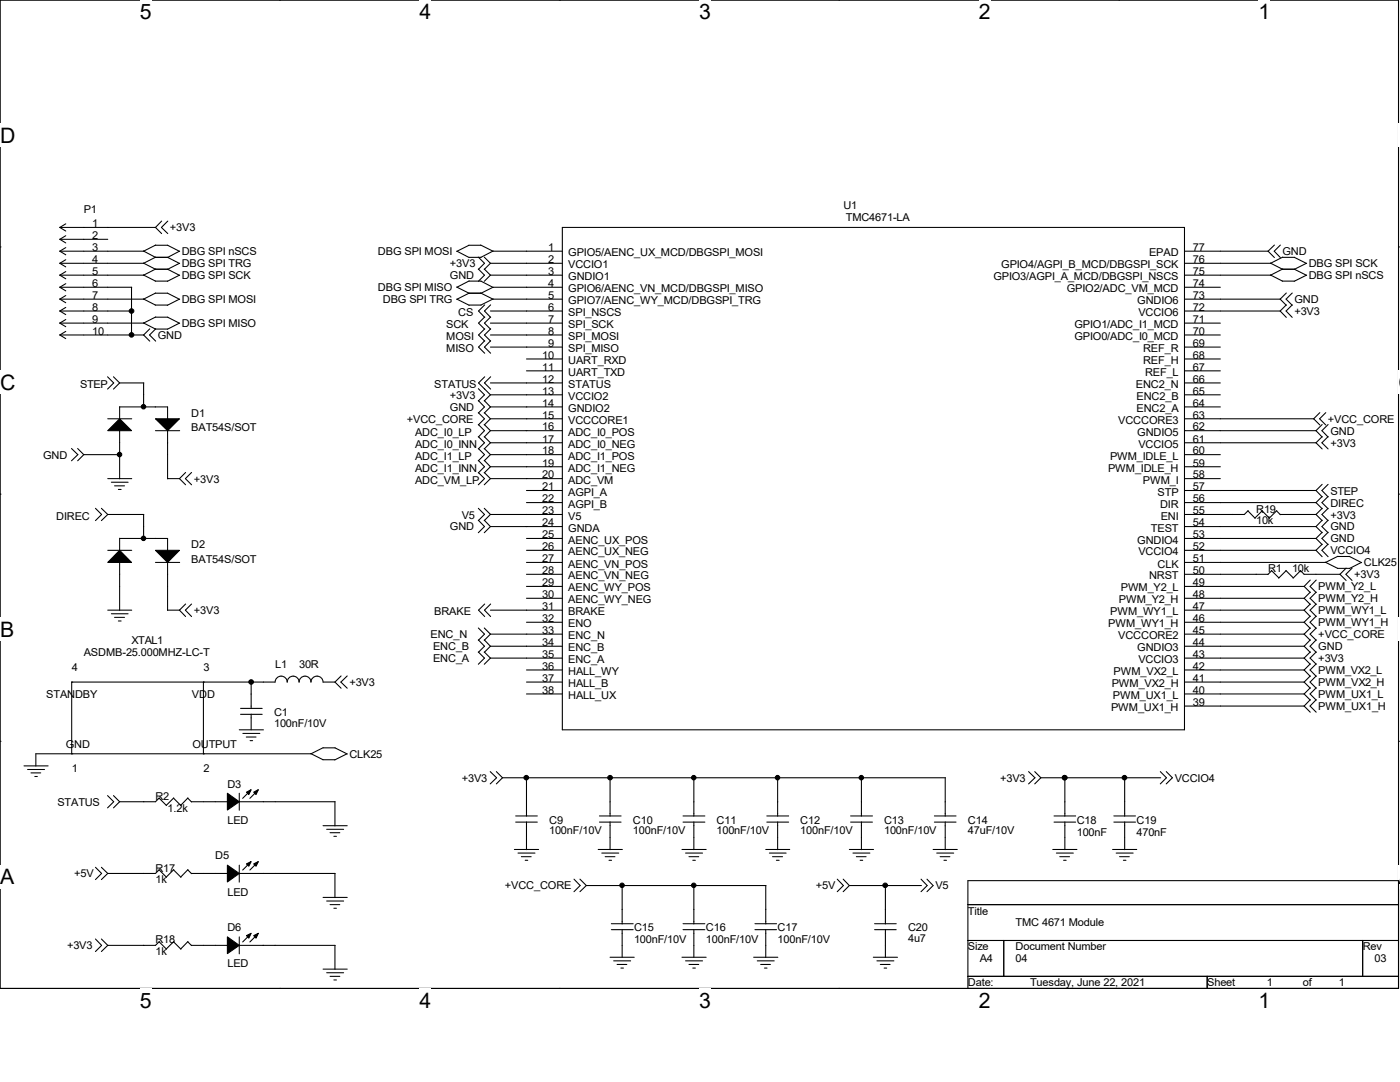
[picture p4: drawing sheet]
<svg xmlns="http://www.w3.org/2000/svg" width="279mm" height="216mm" viewBox="0 0 279 216" stroke-linecap="round" stroke-linejoin="round" font-family="sans-serif">
<path d="M0 0h279.1v197.2h-279.1z" fill="none" stroke="#000" stroke-width=".21"/>
<g fill="#fff">
<path d="M27.9 0h2.4v4.7h-2.4z"/>
<path d="M27.9 197.2h2.4v4.8h-2.4z"/>
</g>
<path d="M55.8 0h.1M55.8 197.2h.1" fill="none" stroke="#000" stroke-width=".21"/>
<g fill="#fff">
<path d="M83.7 0h2.4v4.7h-2.4z"/>
<path d="M83.7 197.2h2.4v4.8h-2.4z"/>
</g>
<path d="M111.6 0h.1M111.6 197.2h.1" fill="none" stroke="#000" stroke-width=".21"/>
<g fill="#fff">
<path d="M139.5 0h2.4v4.7h-2.4z"/>
<path d="M139.5 197.2h2.4v4.8h-2.4z"/>
</g>
<path d="M167.4 0h.1M167.4 197.2h.1" fill="none" stroke="#000" stroke-width=".21"/>
<g fill="#fff">
<path d="M195.3 0h2.4v4.7h-2.4z"/>
<path d="M195.3 197.2h2.4v4.8h-2.4z"/>
</g>
<path d="M223.3 0h.1M223.3 197.2h.1" fill="none" stroke="#000" stroke-width=".21"/>
<g fill="#fff">
<path d="M251.2 0h2.3v4.7h-2.3z"/>
<path d="M251.2 197.2h2.3v4.8h-2.3z"/>
<path d="M0 24.6h3v4.8h-3z"/>
<path d="M279.1 24.6h.3v4.8h-.3z"/>
<path d="M0 73.9h3v4.8h-3z"/>
<path d="M279.1 73.9h.3v4.8h-.3z"/>
</g>
<path d="M0 49.3h.1M279.1 49.3h.1" fill="none" stroke="#000" stroke-width=".21"/>
<g fill="#fff">
<path d="M0 123.2h2.8v4.8h-2.8z"/>
<path d="M279.1 123.2h.3v4.8h-.3z"/>
</g>
<path d="M0 98.6h.1M279.1 98.6h.1" fill="none" stroke="#000" stroke-width=".21"/>
<g fill="#fff">
<path d="M0 172.6h2.8v4.7h-2.8z"/>
<path d="M279 172.6h.4v4.7h-.4z"/>
</g>
<g fill="none" stroke="#000" stroke-width=".21">
<path d="M11.9 45.4h19.2M11.9 50.1h16.8M11.9 54.9h16.8M11.9 59.7h16.8M11.9 57.3h14.4M11.9 52.5h16.8M11.9 47.8h9.6M11.9 45.4l1.2 .7M11.9 47.8l1.2 .7M11.9 50.1l1.2 .7M11.9 52.5l1.2 .8M11.9 54.9l1.2 .7"/>
<path d="M11.9 57.3l1.2 .7M11.9 59.7l1.2 .7M13.1 44.7l-1.2 .7M13.1 47l-1.2 .8M13.1 49.4l-1.2 .7M13.1 51.8l-1.2 .7M13.1 54.2l-1.2 .7M13.1 56.6l-1.2 .7M13.1 59l-1.2 .7M26.2 57.3v9.6M28.6 50.1l2.4 1.3M28.6 52.5l2.4 1.2"/>
<path d="M31 51.4h2.5M31 53.7h2.5M31 56.1h2.4M31 48.9h2.5M31 58.5h2.5M31.1 48.9l-2.4 1.2M31.1 53.7l-2.4 1.2 2.3 1.2M31.1 58.5l-2.4 1.2 2.3 1.2M31.1 51.3l-2.4 1.2M32.3 44.1l-1.3 1.3 1.3 1.2M33.4 48.9l2.5 1.3M33.4 53.7l2.5 1.2"/>
<path d="M33.4 58.5l2.5 1.2M33.4 51.4l2.5 1.2M33.5 44.1l-1.3 1.3 1.3 1.2M35.8 50.1l-2.4 1.3M35.8 54.9l-2.4 1.2M35.8 59.7l-2.4 1.2M35.8 52.5l-2.4 1.3M91.1 57.3l2.5 1.2-2.5 1.2M91.2 59.7l2.4 1.2M91.2 50.1l2.4 1.3M93.6 48.9h2.4M93.6 58.5h2.4"/>
<path d="M93.6 56.1h2.4l2.4 1.3M93.6 48.9l-2.5 1.3M93.6 56l-2.4 1.3M95.5 51.3l1.2 1.2-1.2 1.3M95.5 53.7l1.2 1.2-1.2 1.2M95.9 48.9l2.5 1.2h13.8M95.9 58.5l2.5 1.2h13.8M96.6 51.3l1.3 1.2M96.6 53.7l1.3 1.2M97.9 52.5l-1.3 1.3M97.9 54.9l-1.3 1.2M97.9 54.9h14.3"/>
<path d="M97.9 52.5h14.3M98.4 50.1l-2.4 1.3h-2.4M98.4 59.6l-2.4 1.3h-2.4M112.2 45.4h124.2v100.2h-124.2zM112.2 57.3h-13.8l-2.5 1.2M236.4 50.1h16.7M236.4 54.9h17.2M236.4 59.7h19.1M236.4 57.3h7.1M236.4 52.5h17.2M253.5 52.5l2.4 1.2M254.3 48.9l-1.2 1.2 1.2 1.3"/>
<path d="M255.5 59.7l1.2 1.2M255.5 48.9l-1.2 1.2 1.2 1.3M255.9 53.7h2.5M255.9 56.1h2.4M255.9 51.4h2.5M256 53.7l-2.4 1.2 2.3 1.2M256 51.3l-2.4 1.2M256.7 58.5l-1.2 1.2M257.9 58.5l-1.2 1.2 1.2 1.2M258.3 53.7l2.5 1.2M258.3 51.4l2.5 1.2M260.7 54.9l-2.4 1.2"/>
<path d="M260.7 52.5l-2.4 1.3M11.9 66.8h16.8M11.9 64.5h16.8M11.9 62.1h14.4M11.9 62.1l1.2 .7M11.9 64.5l1.2 .7M11.9 66.8l1.2 .8M13.1 61.3l-1.2 .8M13.1 63.8l-1.2 .7M13.1 66.1l-1.2 .7M21.5 75.2l1.2 1.2-1.2 1.2M22.6 75.2l1.3 1.2"/>
<path d="M23.9 76.4l-1.3 1.2M23.9 76.4h4.8M28.6 64.4l2.4 1.3M28.7 76.4v4.8M29.9 65.6l-1.2 1.2 1.2 1.3M31 60.9h2.4M31 65.7h2.4M31 63.3h2.5M31.1 65.6l-1.3 1.2 1.3 1.3M31.1 63.2l-2.4 1.3M33.4 63.3l2.5 1.2M35.8 64.5l-2.4 1.2"/>
<path d="M95.5 77.6l1.2 1.2-1.2 1.2M95.5 79.9l1.2 1.3-1.2 1.2M96.6 79.9l1.3 1.3M96.7 60.8l-1.2 1.3 1.2 1.2M96.7 75.2l-1.2 1.2 2.4 2.4M96.7 63.2l-1.2 1.3 1.2 1.2M96.7 68l-1.2 1.3 1.2 1.2M96.7 65.6l-1.2 1.2 1.2 1.3M97.9 78.8l-1.3 1.2M97.9 78.8h14.3M97.9 76.4h14.3M97.9 66.8h14.3"/>
<path d="M97.9 64.5h14.3M97.9 69.3h14.3M97.9 62.1h14.3M97.9 60.8l-1.2 1.3 1.2 1.2M97.9 75.2l-1.2 1.2 1.2 1.2M97.9 63.2l-1.2 1.3 1.2 1.2M97.9 68l-1.2 1.3 1.2 1.2M97.9 65.6l-1.2 1.2 1.2 1.3M105.1 71.6h7.1M105.1 74h7.1M236.4 78.8h7.1M236.4 76.4h7.1"/>
<path d="M236.4 66.8h7.1M236.4 64.5h7.1M236.4 71.6h7.1M236.4 74h7.1M236.4 69.3h7.1M236.4 62.1h19.1M255.5 62.1l1.2 1.2M256.7 60.8l-1.2 1.3M257.9 60.8l-1.2 1.3 1.2 1.2M14.3 89.5l1.2 1.2-1.2 1.2M15.5 89.5l1.2 1.2M16.7 90.7l-1.2 1.2"/>
<path d="M16.7 90.7h7.2M21.5 95.5h4.8M21.5 83.6h4.8M22.2 96.2h3.4M22.9 96.9h1.9M23.6 97.7h.6M23.9 83.6v-2.4h9.5v2.4M23.9 85.9v9.6M31 85.9h4.9M33.4 95.5h2.5M33.4 85.9v9.6M37 94.3l-1.2 1.2 1.2 1.2"/>
<path d="M38.2 94.3l-1.2 1.2 1.2 1.2M95.5 82.3l1.2 1.3-1.2 1.2M95.5 91.9l1.2 1.2-1.2 1.3M95.5 84.7l1.2 1.2-1.2 1.3M95.5 89.5l1.2 1.2-1.2 1.2M95.5 87.1l1.2 1.2-1.2 1.3M95.5 94.3l1.2 1.2-1.2 1.2M96.6 82.3l1.3 1.3M96.6 91.9l1.3 1.2M96.6 84.7l1.3 1.2M96.6 89.5l1.3 1.2M96.6 87.1l1.3 1.2"/>
<path d="M96.6 94.3l1.3 1.2M97.9 81.2l-1.3 1.2M97.9 83.6l-1.3 1.2M97.9 93.1l-1.3 1.3M97.9 85.9l-1.3 1.3M97.9 90.7l-1.3 1.2M97.9 88.3l-1.3 1.3M97.9 95.5l-1.3 1.2M97.9 95.5h14.3M97.9 88.3h14.3M97.9 85.9h14.3M97.9 93.1h14.3"/>
<path d="M97.9 90.7h14.3M97.9 81.2h14.3M97.9 83.6h14.3M105.1 97.9h7.1M236.4 95.5h7.1M236.4 88.3h26.3M236.4 85.9h26.3M236.4 93.1h7.1M236.4 90.7h7.1M236.4 97.9h26.3M236.4 81.2h7.1M236.4 83.6h25.8"/>
<path d="M263.4 82.3l-1.2 1.3 1.2 1.2M263.9 99.1l-1.3 1.2 1.3 1.2M263.9 96.6l-1.3 1.3 1.3 1.2M263.9 87.1l-1.3 1.2 1.3 1.3M263.9 84.7l-1.3 1.2 1.3 1.3M264.6 82.3l-1.2 1.3 1.2 1.2M265 99.1l-1.2 1.2 1.2 1.2M265 96.6l-1.2 1.3 1.2 1.2M265 87.1l-1.2 1.2 1.2 1.3M265 84.7l-1.2 1.2 1.2 1.3M19 101.4l1.3 1.3-1.3 1.2M20.2 101.4l1.3 1.3"/>
<path d="M21.5 102.7l-1.3 1.2M21.5 109.8h4.8M21.5 102.7h7.2M23.9 109.8v-2.4h9.5v2.5M23.9 112.2v9.6M28.7 102.7v4.7M31 112.2h4.9M33.4 112.2v9.6M95.5 103.8l1.2 1.3-1.2 1.2M95.5 101.4l1.2 1.3-1.2 1.2M96.6 103.8l1.3 1.3M96.6 101.4l1.3 1.3"/>
<path d="M97.9 105.1l-1.3 1.2M97.9 102.7l-1.3 1.2M97.9 102.7h14.3M97.9 105.1h14.3M105.1 109.8h7.1M105.1 107.4h7.1M105.1 114.6h7.1M105.1 112.2h7.1M105.1 119.4h7.1M105.1 117h7.1M105.1 100.3h7.1M236.4 109.8h26.3"/>
<path d="M236.4 107.4h26.3M236.4 114.6h16.7M236.4 112.2h28.2M236.4 119.4h23.9M236.4 117h23.9M236.4 100.3h26.3M236.4 105.1h26.3M249 101.9l1.5 1.5M249.1 101.9l-.8 .8h-11.9M251.9 101.9l1.5 1.5M251.9 101.9l-1.5 1.5M253.7 113.8l1.5 1.5"/>
<path d="M253.8 113.9l-.8 .7M254.8 101.9l.7 .8h7.2M254.8 101.9l-1.5 1.5M258.1 115.3l-1.5-1.5-1.4 1.6M259.5 113.8l.8 .8h7.2M259.5 113.9l-1.4 1.5M261.5 118.2l-1.2 1.2 1.2 1.2M261.5 115.7l-1.2 1.3 1.2 1.2M262.7 118.2l-1.2 1.2 1.2 1.2M262.7 115.7l-1.2 1.3 1.2 1.2M263.9 103.8l-1.3 1.3 1.3 1.2M263.9 101.4l-1.3 1.3 1.3 1.2"/>
<path d="M263.9 106.2l-1.3 1.2 1.3 1.3M263.9 108.6l-1.3 1.2 1.3 1.3M264.5 112.2l2.5 1.2M265 103.8l-1.2 1.3 1.2 1.2M265 101.4l-1.2 1.3 1.2 1.2M265 106.2l-1.2 1.2 1.2 1.3M265 108.6l-1.2 1.2 1.2 1.3M266.9 113.4h2.4M267 111h2.4M267 111l-2.5 1.2M268.6 113.4l-1.2 1.2 1.2 1.2M269.3 111l2.4 1.3"/>
<path d="M269.8 113.4l-1.2 1.2 1.2 1.2M271.7 112.2l-2.4 1.3M14.3 136.1h40.6a1.21 1.21 0 0 1 1.2-1.2 1.21 1.21 0 0 1 1.2 1.2 1.19 1.19 0 0 1 1.2-1.2 1.19 1.19 0 0 1 1.2 1.2 1.19 1.19 0 0 1 1.2-1.2 1.19 1.19 0 0 1 1.2 1.2 1.21 1.21 0 0 1 1.2-1.2 1.21 1.21 0 0 1 1.2 1.2h2.3M14.3 136.1h.1M14.3 136.1v14.3M21.5 121.8h4.8M22.2 122.5h3.4M22.9 123.2h1.9M23.6 123.9h.6M33.4 121.8h2.5M37 120.5l-1.2 1.3 1.2 1.2M38.2 120.5l-1.2 1.3 1.2 1.2"/>
<path d="M40.6 136.1h.1M40.6 136.1v14.3M50.1 136.1v5.3M66.8 136.1l1.3 1.2M68.1 134.9l-1.3 1.2M69.3 134.9l-1.3 1.2 1.3 1.2M95.5 127.7l1.2 1.2-1.2 1.3M95.5 130.1l1.2 1.2-1.2 1.2M95.5 125.3l1.2 1.2-1.2 1.3M96.6 127.7l1.3 1.2M96.6 130.1l1.3 1.2M96.6 125.3l1.3 1.2"/>
<path d="M96.7 120.5l-1.2 1.3 1.2 1.2M97.9 128.9l-1.3 1.3M97.9 131.3l-1.3 1.2M97.9 126.5l-1.3 1.3M97.9 121.8h14.3M97.9 131.3h14.3M97.9 128.9h14.3M97.9 126.5h14.3M97.9 120.5l-1.2 1.3 1.2 1.2M105.1 136.1h7.1M105.1 124.2h7.1M105.1 138.5h7.1"/>
<path d="M105.1 133.7h7.1M236.4 121.8h23.9M236.4 136.1h23.9M236.4 131.3h23.9M236.4 128.9h23.9M236.4 126.5h23.9M236.4 124.2h23.9M236.4 138.5h23.9M236.4 133.7h23.9M261.5 120.5l-1.2 1.3 1.2 1.2M261.5 130.1l-1.2 1.2 1.2 1.2M261.5 127.7l-1.2 1.2 1.2 1.3"/>
<path d="M261.5 125.3l-1.2 1.2 1.2 1.3M261.5 134.9l-1.2 1.2 1.2 1.2M261.5 132.5l-1.2 1.2 1.2 1.3M261.5 139.6l-1.2 1.3 1.2 1.2M261.5 137.2l-1.2 1.3 1.2 1.2M261.5 122.9l-1.2 1.3 1.2 1.2M262.7 120.5l-1.2 1.3 1.2 1.2M262.7 130.1l-1.2 1.2 1.2 1.2M262.7 127.7l-1.2 1.2 1.2 1.3M262.7 125.3l-1.2 1.2 1.2 1.3M262.7 134.9l-1.2 1.2 1.2 1.2M262.7 132.5l-1.2 1.2 1.2 1.3"/>
<path d="M262.7 139.6l-1.2 1.3 1.2 1.2M262.7 137.2l-1.2 1.3 1.2 1.2M262.7 122.9l-1.2 1.3 1.2 1.2M0 147.9h.1M4.8 152.8h4.8M5.5 153.5h3.4M6.2 154.2h1.9M6.9 154.9h.6M14.3 150.4h.1M21.5 158.7l1.2 1.3-1.2 1.2M22.6 158.7l1.3 1.3M23.9 160l-1.3 1.2"/>
<path d="M31.7 159.3l1.5 1.4M31.8 159.2l-.8 .8h-7.1M34.6 159.3l1.5 1.4M34.7 159.2l-1.5 1.5M37.5 159.3l.7 .7M37.5 159.2l-1.4 1.5M38.2 160h7.2M40.6 150.4h.1M47.8 145.6h4.8M47.8 158.3v3.4M47.8 160h19.1M48 142.5h4.3"/>
<path d="M48 141.4h4.3M48.5 146.3h3.4M49.1 147.1h2M49.9 147.8h.5M49.9 157.8l-1.5 1.5M50.1 142.5v3.1M51.4 157.8l-1.5 1.5M62 150.4l2.5 1.2M62.1 150.4h-54.9v2.5M64.4 151.6h2.4M64.5 149.2h2.4M64.5 149.2l-2.4 1.2"/>
<path d="M66.8 149.2l2.5 1.3M66.8 160v4.8M69.3 150.4l-2.5 1.2M97.8 154l1.3 1.2-1.3 1.2M99.1 154l1.2 1.2M100.3 155.2l-1.2 1.2M100.3 155.2h88.4M105.1 155.2v7.7M121.8 155.2v7.7M138.5 155.2v7.7M155.2 155.2v7.7M171.9 155.2v7.7"/>
<path d="M188.6 155.2v7.7M205.3 154l1.2 1.2-1.2 1.2M206.5 154l1.2 1.2M207.7 155.2l-1.2 1.2M207.7 155.2h23.9M212.5 155.2v7.7M224.5 155.2v7.7M231.6 154l1.2 1.2-1.2 1.2M232.7 154l1.3 1.2-1.3 1.2M236.4 140.9h23.9M279.1 147.9h.1M19 173.1l1.3 1.2-1.3 1.2"/>
<path d="M20.2 173.1l1.3 1.2M21.5 174.3l-1.3 1.2M31.7 173.6l1.5 1.4M31.8 173.5l-.8 .8h-9.5M34.6 173.6l1.5 1.4M34.7 173.5l-1.5 1.5M37.5 173.6l.7 .7M37.5 173.5l-1.4 1.5M38.2 174.3h7.2M47.8 172.6v3.4M47.8 174.3h19.1M49.9 172.1l-1.5 1.5"/>
<path d="M51.4 172.1l-1.5 1.5M64.5 164.8h4.8M64.5 179.1h4.8M65.2 165.5h3.4M65.2 179.8h3.4M65.9 166.2h1.9M66.6 166.9h.5M66.8 174.3v4.8M102.7 169.5h4.8M102.9 164h4.3M102.9 162.8h4.3M103.4 170.2h3.4"/>
<path d="M104.1 170.9h1.9M104.8 171.7h.5M105.1 164v5.5M114.6 175.4l1.2 1.3-1.2 1.2M115.7 175.4l1.3 1.3M117 176.7l-1.3 1.2M117 176.7h35.9M119.4 169.5h4.8M119.6 164h4.4M119.6 162.8h4.4M120.1 170.2h3.4M120.8 170.9h1.9"/>
<path d="M121.5 171.7h.5M121.8 164v5.5M124.2 176.7v7.7M136.1 169.5h4.8M136.3 164h4.4M136.3 162.8h4.4M136.8 170.2h3.4M137.5 170.9h1.9M138.3 171.7h.5M138.5 164v5.5M138.5 176.7v7.7M152.8 169.5h4.8"/>
<path d="M152.8 176.7v7.7M153 164h4.4M153 162.8h4.4M153.5 170.2h3.4M154.2 170.9h2M154.9 171.7h.6M155.2 164v5.5M167.1 175.4l1.2 1.3-1.2 1.2M168.3 175.4l1.2 1.3M169.5 176.7l-1.2 1.2M169.5 169.5h4.8M169.5 176.7h14.4"/>
<path d="M169.8 164h4.3M169.8 162.8h4.3M170.2 170.2h3.4M170.9 170.9h1.9M171.7 171.7h.5M171.9 164v5.5M176.7 176.7v7.7M183.8 175.4l1.2 1.3-1.2 1.2M185 175.4l1.2 1.3-1.2 1.2M186.2 169.5h4.9M186.5 164h4.3M186.5 162.8h4.3"/>
<path d="M186.9 170.2h3.4M187.6 170.9h2M188.4 171.7h.5M188.6 164v5.5M193.2 175.7h85.9v21.5h-85.9zM210.1 169.5h4.8M210.4 164h4.3M210.4 162.8h4.3M210.8 170.2h3.4M211.5 170.9h1.9M212.3 171.7h.5M212.5 164v5.5"/>
<path d="M222 169.5h4.9M222.3 164h4.3M222.3 162.8h4.3M222.8 170.2h3.3M223.4 170.9h2M224.2 171.7h.5M224.5 164v5.5M19 187.4l1.3 1.2-1.3 1.3M20.2 187.4l1.3 1.2M21.5 188.6l-1.3 1.3M31.7 187.9l1.5 1.5M31.8 187.9l-.8 .7h-9.5"/>
<path d="M34.6 187.9l1.5 1.5M34.7 187.9l-1.5 1.5M37.5 187.9l.7 .8M37.5 187.9l-1.4 1.5M38.2 188.6h7.2M47.8 186.9v3.4M47.8 188.6h19.1M49.9 186.5l-1.5 1.5M51.4 186.5l-1.5 1.5M64.5 193.4h4.8M65.2 194.1h3.4M65.9 180.5h1.9"/>
<path d="M65.9 194.8h1.9M66.6 181.2h.5M66.6 195.5h.5M66.8 188.6v4.8M121.8 191h4.8M122 185.5h4.4M122 184.3h4.4M122.5 191.7h3.4M123.1 192.4h2M123.9 193.2h.5M124.2 185.5v5.6M136.1 191h4.8"/>
<path d="M136.3 185.5h4.4M136.3 184.3h4.4M136.8 191.7h3.4M137.5 192.4h1.9M138.3 193.2h.5M138.5 185.5v5.6M150.4 191h4.8M150.7 185.5h4.3M150.7 184.3h4.3M151.1 191.7h3.4M151.8 192.4h2M152.6 193.2h.5"/>
<path d="M152.8 185.5v5.6M174.3 191h4.8M174.5 185.5h4.4M174.5 184.3h4.4M175 191.7h3.4M175.7 192.4h1.9M176.4 193.2h.6M176.7 185.5v5.6M193.2 180.5h85.9M193.2 187.7h85.9M193.2 194.8h85.9M200.3 187.7v7.1"/>
<path d="M240.9 194.8v2.4M271.9 187.7v7.1"/>
</g>
<g fill="#000" stroke="#000" stroke-width=".21">
<path d="M21.5 85.9l2.4-2.3 2.3 2.3z" fill-rule="evenodd"/>
<path d="M31 83.6h4.8l-2.4 2.3z" fill-rule="evenodd"/>
<path d="M23.9 109.8l2.3 2.4h-4.7z" fill-rule="evenodd"/>
<path d="M31 109.8h4.8l-2.4 2.4z" fill-rule="evenodd"/>
<path d="M45.4 158.3l2.4 1.7-2.4 1.6z" fill-rule="evenodd"/>
<path d="M49.2 158.1l.9-.5-.4 .9z" fill-rule="evenodd"/>
<path d="M50.6 158.1l1-.5-.5 .9z" fill-rule="evenodd"/>
<path d="M45.4 172.6l2.4 1.7-2.4 1.7z" fill-rule="evenodd"/>
<path d="M49.2 172.4l.9-.5-.4 .9z" fill-rule="evenodd"/>
<path d="M50.6 172.4l1-.5-.5 .9z" fill-rule="evenodd"/>
<path d="M45.4 186.9l2.4 1.7-2.4 1.7z" fill-rule="evenodd"/>
<path d="M49.2 186.7l.9-.5-.4 1z" fill-rule="evenodd"/>
<path d="M50.6 186.7l1-.5-.5 1z" fill-rule="evenodd"/>
<circle cx="26.3" cy="62.1" r=".46"/>
<circle cx="26.3" cy="66.8" r=".46"/>
<circle cx="23.9" cy="90.7" r=".44"/>
<circle cx="28.6" cy="81.2" r=".44"/>
<circle cx="28.6" cy="107.4" r=".44"/>
<circle cx="50.1" cy="136.1" r=".46"/>
<circle cx="105" cy="155.2" r=".46"/>
<circle cx="121.8" cy="155.2" r=".46"/>
<circle cx="138.5" cy="155.2" r=".44"/>
<circle cx="155.2" cy="155.2" r=".44"/>
<circle cx="171.9" cy="155.2" r=".44"/>
<circle cx="212.5" cy="155.2" r=".46"/>
<circle cx="224.4" cy="155.2" r=".46"/>
<circle cx="124.1" cy="176.7" r=".44"/>
<circle cx="138.5" cy="176.7" r=".44"/>
<circle cx="176.7" cy="176.7" r=".46"/>
</g>
<g font-size="4.2">
<text x="27.9" y="3.8">5</text>
<text x="83.7" y="3.8">4</text>
<text x="139.5" y="3.8">3</text>
<text x="195.3" y="3.8">2</text>
<text x="251.2" y="3.8">1</text>
<text x="0" y="28.4">D</text>
<text x="0" y="77.7">C</text>
<text x="279.1" y="77.7">C</text>
<text x="0" y="127">B</text>
<text x="0" y="176.4">A</text>
<text x="279.1" y="176.4">A</text>
<text x="27.9" y="201">5</text>
<text x="83.7" y="201">4</text>
<text x="139.5" y="201">3</text>
<text x="195.3" y="201">2</text>
<text x="251.2" y="201">1</text>
</g>
<g font-size="2.2">
<text x="168.3" y="41.6">U1</text>
<text x="16.7" y="42.6">P1</text>
<text x="18.4" y="45.3">1</text>
<text x="18.4" y="47.7">2</text>
<text x="33.9" y="46.1">+3V3</text>
<text x="168.8" y="44">TMC4671-LA</text>
<text x="18.4" y="50.1">3</text>
<text x="18.4" y="52.5">4</text>
<text x="36.3" y="50.9">DBG SPI nSCS</text>
<text x="36.3" y="53.3">DBG SPI TRG</text>
<text x="75.4" y="50.9">DBG SPI MOSI</text>
<text x="89.8" y="53.3">+3V3</text>
<text x="109.4" y="50.1">1</text>
<text x="109.4" y="52.5">2</text>
<text x="113.4" y="51.1">GPIO5/AENC_UX_MCD/DBGSPI_MOSI</text>
<text x="113.4" y="53.6">VCCIO1</text>
<text x="199.8" y="53.6">GPIO4/AGPI_B_MCD/DBGSPI_SCK</text>
<text x="229.3" y="51.1">EPAD</text>
<text x="238" y="50.1">77</text>
<text x="238" y="52.5">76</text>
<text x="255.9" y="50.9">GND</text>
<text x="261.2" y="53.3">DBG SPI SCK</text>
<text x="18.4" y="54.9">5</text>
<text x="18.4" y="57.3">6</text>
<text x="18.4" y="59.6">7</text>
<text x="36.3" y="55.7">DBG SPI SCK</text>
<text x="75.4" y="58.1">DBG SPI MISO</text>
<text x="89.8" y="55.7">GND</text>
<text x="109.4" y="54.9">3</text>
<text x="109.4" y="57.3">4</text>
<text x="109.4" y="59.6">5</text>
<text x="113.4" y="55.9">GNDIO1</text>
<text x="113.4" y="58.3">GPIO6/AENC_VN_MCD/DBGSPI_MISO</text>
<text x="198.2" y="55.9">GPIO3/AGPI_A_MCD/DBGSPI_NSCS</text>
<text x="212.9" y="58.3">GPIO2/ADC_VM_MCD</text>
<text x="238" y="59.6">73</text>
<text x="238" y="57.3">74</text>
<text x="238" y="54.9">75</text>
<text x="261.2" y="55.7">DBG SPI nSCS</text>
<text x="18.4" y="62">8</text>
<text x="18.4" y="64.4">9</text>
<text x="36.3" y="60.5">DBG SPI MOSI</text>
<text x="36.3" y="65.3">DBG SPI MISO</text>
<text x="76.4" y="60.5">DBG SPI TRG</text>
<text x="89.1" y="65.5">SCK</text>
<text x="91.4" y="63.1">CS</text>
<text x="109.4" y="62">6</text>
<text x="109.4" y="64.4">7</text>
<text x="113.4" y="60.7">GPIO7/AENC_WY_MCD/DBGSPI_TRG</text>
<text x="113.4" y="63.1">SPI_NSCS</text>
<text x="113.4" y="65.5">SPI_SCK</text>
<text x="214.4" y="65.5">GPIO1/ADC_I1_MCD</text>
<text x="226.9" y="60.7">GNDIO6</text>
<text x="227.2" y="63.1">VCCIO6</text>
<text x="238" y="64.4">71</text>
<text x="238" y="62">72</text>
<text x="258.3" y="62.9">+3V3</text>
<text x="258.3" y="60.5">GND</text>
<text x="18.4" y="66.8">10</text>
<text x="31.5" y="67.6">GND</text>
<text x="89.1" y="70.3">MISO</text>
<text x="89.1" y="67.9">MOSI</text>
<text x="108.2" y="71.6">10</text>
<text x="109.4" y="69.2">9</text>
<text x="109.4" y="66.8">8</text>
<text x="113.4" y="70.3">SPI_MISO</text>
<text x="113.4" y="67.9">SPI_MOSI</text>
<text x="214.4" y="67.9">GPIO0/ADC_I0_MCD</text>
<text x="228.1" y="70.3">REF_R</text>
<text x="238" y="66.8">70</text>
<text x="238" y="71.6">68</text>
<text x="238" y="69.2">69</text>
<text x="16" y="77.4">STEP</text>
<text x="86.7" y="77.4">STATUS</text>
<text x="108.2" y="76.4">12</text>
<text x="108.2" y="74">11</text>
<text x="113.4" y="77.4">STATUS</text>
<text x="113.4" y="72.6">UART_RXD</text>
<text x="113.4" y="75">UART_TXD</text>
<text x="226.7" y="77.4">ENC2_N</text>
<text x="228.1" y="72.6">REF_H</text>
<text x="228.5" y="75">REF_L</text>
<text x="238" y="76.4">66</text>
<text x="238" y="74">67</text>
<text x="38.2" y="83.2">D1</text>
<text x="89.8" y="79.6">+3V3</text>
<text x="89.8" y="82">GND</text>
<text x="108.2" y="81.2">14</text>
<text x="108.2" y="83.5">15</text>
<text x="108.2" y="78.7">13</text>
<text x="113.4" y="82.2">GNDIO2</text>
<text x="113.4" y="79.8">VCCIO2</text>
<text x="226.8" y="82.2">ENC2_A</text>
<text x="226.8" y="79.8">ENC2_B</text>
<text x="238" y="81.2">64</text>
<text x="238" y="78.7">65</text>
<text x="238" y="83.5">63</text>
<text x="38.2" y="86">BAT54S/SOT</text>
<text x="81.2" y="84.4">+VCC_CORE</text>
<text x="82.8" y="87">ADC_I0_LP</text>
<text x="82.8" y="89.4">ADC_I0_INN</text>
<text x="108.2" y="88.3">17</text>
<text x="108.2" y="85.9">16</text>
<text x="113.4" y="89.4">ADC_I0_NEG</text>
<text x="113.4" y="87">ADC_I0_POS</text>
<text x="113.4" y="84.6">VCCCORE1</text>
<text x="223.2" y="84.6">VCCCORE3</text>
<text x="226.9" y="87">GNDIO5</text>
<text x="227.2" y="89.4">VCCIO5</text>
<text x="238" y="85.9">62</text>
<text x="238" y="88.3">61</text>
<text x="265" y="84.4">+VCC_CORE</text>
<text x="265.5" y="89.2">+3V3</text>
<text x="265.5" y="86.7">GND</text>
<text x="8.6" y="91.5">GND</text>
<text x="82.8" y="94.1">ADC_I1_INN</text>
<text x="82.8" y="91.8">ADC_I1_LP</text>
<text x="108.2" y="93.1">19</text>
<text x="108.2" y="90.7">18</text>
<text x="108.2" y="95.5">20</text>
<text x="113.4" y="94.1">ADC_I1_NEG</text>
<text x="113.4" y="91.7">ADC_I1_POS</text>
<text x="221.1" y="94.1">PWM_IDLE_H</text>
<text x="221.5" y="91.7">PWM_IDLE_L</text>
<text x="238" y="95.5">58</text>
<text x="238" y="93.1">59</text>
<text x="238" y="90.7">60</text>
<text x="38.7" y="96.3">+3V3</text>
<text x="82.8" y="96.5">ADC_VM_LP</text>
<text x="108.2" y="97.8">21</text>
<text x="108.2" y="100.2">22</text>
<text x="113.4" y="96.5">ADC_VM</text>
<text x="113.4" y="98.9">AGPI_A</text>
<text x="113.4" y="101.3">AGPI_B</text>
<text x="228.1" y="96.5">PWM_I</text>
<text x="231" y="98.9">STP</text>
<text x="231.5" y="101.3">DIR</text>
<text x="238" y="100.2">56</text>
<text x="238" y="97.8">57</text>
<text x="265.5" y="101.1">DIREC</text>
<text x="265.5" y="98.7">STEP</text>
<text x="11.2" y="103.7">DIREC</text>
<text x="89.8" y="105.8">GND</text>
<text x="92.2" y="103.5">V5</text>
<text x="108.2" y="107.4">25</text>
<text x="108.2" y="105">24</text>
<text x="108.2" y="102.6">23</text>
<text x="113.4" y="106.1">GNDA</text>
<text x="113.4" y="103.7">V5</text>
<text x="229.7" y="106.1">TEST</text>
<text x="231.6" y="103.7">ENI</text>
<text x="238" y="102.6">55</text>
<text x="238" y="107.4">53</text>
<text x="238" y="105">54</text>
<text x="250.7" y="102.3">R19</text>
<text x="250.7" y="104.6">10k</text>
<text x="265.5" y="105.8">GND</text>
<text x="265.5" y="103.5">+3V3</text>
<text x="38.2" y="109.4">D2</text>
<text x="38.2" y="112.3">BAT54S/SOT</text>
<text x="108.2" y="109.8">26</text>
<text x="108.2" y="112.2">27</text>
<text x="113.4" y="110.8">AENC_UX_NEG</text>
<text x="113.4" y="108.5">AENC_UX_POS</text>
<text x="113.4" y="113.2">AENC_VN_POS</text>
<text x="226.9" y="108.5">GNDIO4</text>
<text x="227.2" y="110.8">VCCIO4</text>
<text x="231" y="113.2">CLK</text>
<text x="238" y="112.2">51</text>
<text x="238" y="109.8">52</text>
<text x="265.5" y="108.2">GND</text>
<text x="265.5" y="110.6">VCCIO4</text>
<text x="272.2" y="113">CLK25</text>
<text x="108.2" y="114.6">28</text>
<text x="108.2" y="119.3">30</text>
<text x="108.2" y="117">29</text>
<text x="113.4" y="115.6">AENC_VN_NEG</text>
<text x="113.4" y="118">AENC_WY_POS</text>
<text x="223.7" y="118">PWM_Y2_L</text>
<text x="229.3" y="115.6">NRST</text>
<text x="238" y="114.6">50</text>
<text x="238" y="119.3">48</text>
<text x="238" y="117">49</text>
<text x="253.1" y="114.2">R1</text>
<text x="257.9" y="114.2">10k</text>
<text x="263.1" y="117.8">PWM_Y2_L</text>
<text x="270.3" y="115.4">+3V3</text>
<text x="38.7" y="122.6">+3V3</text>
<text x="86.7" y="122.8">BRAKE</text>
<text x="108.2" y="121.7">31</text>
<text x="108.2" y="124.1">32</text>
<text x="113.4" y="120.4">AENC_WY_NEG</text>
<text x="113.4" y="122.8">BRAKE</text>
<text x="113.4" y="125.2">ENO</text>
<text x="221.2" y="125.2">PWM_WY1_H</text>
<text x="221.6" y="122.8">PWM_WY1_L</text>
<text x="223.3" y="120.4">PWM_Y2_H</text>
<text x="238" y="124.1">46</text>
<text x="238" y="121.7">47</text>
<text x="263.1" y="120.2">PWM_Y2_H</text>
<text x="263.1" y="125">PWM_WY1_H</text>
<text x="263.1" y="122.6">PWM_WY1_L</text>
<text x="16.7" y="130.9">ASDMB-25.000MHZ-LC-T</text>
<text x="26.2" y="128.5">XTAL1</text>
<text x="85.9" y="127.3">ENC_N</text>
<text x="86.4" y="129.7">ENC_B</text>
<text x="108.2" y="131.3">35</text>
<text x="108.2" y="128.9">34</text>
<text x="108.2" y="126.5">33</text>
<text x="113.4" y="130">ENC_B</text>
<text x="113.4" y="127.5">ENC_N</text>
<text x="223.2" y="127.5">VCCCORE2</text>
<text x="226.9" y="130">GNDIO3</text>
<text x="238" y="128.9">44</text>
<text x="238" y="126.5">45</text>
<text x="238" y="131.3">43</text>
<text x="263.1" y="129.7">GND</text>
<text x="263.1" y="127.3">+VCC_CORE</text>
<text x="14.4" y="134">4</text>
<text x="40.6" y="134">3</text>
<text x="54.9" y="133.3">L1</text>
<text x="59.7" y="133.3">30R</text>
<text x="69.7" y="136.9">+3V3</text>
<text x="86.4" y="132.1">ENC_A</text>
<text x="108.2" y="136.1">37</text>
<text x="108.2" y="133.6">36</text>
<text x="113.4" y="132.3">ENC_A</text>
<text x="113.4" y="137.1">HALL_B</text>
<text x="113.4" y="134.7">HALL_WY</text>
<text x="221.9" y="137.1">PWM_VX2_H</text>
<text x="222.2" y="134.7">PWM_VX2_L</text>
<text x="227.2" y="132.3">VCCIO3</text>
<text x="238" y="136.1">41</text>
<text x="238" y="133.6">42</text>
<text x="263.1" y="132.1">+3V3</text>
<text x="263.1" y="136.9">PWM_VX2_H</text>
<text x="263.1" y="134.5">PWM_VX2_L</text>
<text x="9.2" y="139.3">STANDBY</text>
<text x="38.3" y="139.3">VDD</text>
<text x="54.7" y="142.9">C1</text>
<text x="108.2" y="138.4">38</text>
<text x="113.4" y="139.5">HALL_UX</text>
<text x="221.7" y="141.9">PWM_UX1_H</text>
<text x="222.1" y="139.5">PWM_UX1_L</text>
<text x="238" y="140.8">39</text>
<text x="238" y="138.4">40</text>
<text x="263.1" y="141.6">PWM_UX1_H</text>
<text x="263.1" y="139.3">PWM_UX1_L</text>
<text x="13.1" y="149.2">GND</text>
<text x="38.4" y="149.2">OUTPUT</text>
<text x="54.7" y="145">100nF/10V</text>
<text x="14.4" y="154">1</text>
<text x="40.6" y="154">2</text>
<text x="69.7" y="151.2">CLK25</text>
<text x="92.2" y="156">+3V3</text>
<text x="199.6" y="156">+3V3</text>
<text x="234.4" y="156">VCCIO4</text>
<text x="11.5" y="160.8">STATUS</text>
<text x="31" y="159.6">R2</text>
<text x="33.4" y="162">1.2k</text>
<text x="45.4" y="157.2">D3</text>
<text x="45.4" y="164.3">LED</text>
<text x="109.6" y="164.3">C9</text>
<text x="109.6" y="166.5">100nF/10V</text>
<text x="126.3" y="164.3">C10</text>
<text x="126.3" y="166.5">100nF/10V</text>
<text x="143" y="164.3">C11</text>
<text x="143" y="166.5">100nF/10V</text>
<text x="159.7" y="164.3">C12</text>
<text x="159.7" y="166.5">100nF/10V</text>
<text x="176.4" y="164.3">C13</text>
<text x="176.4" y="166.5">100nF/10V</text>
<text x="193.2" y="164.3">C14</text>
<text x="193.2" y="166.5">47uF/10V</text>
<text x="214.9" y="164.3">C18</text>
<text x="214.9" y="166.7">100nF</text>
<text x="226.8" y="164.3">C19</text>
<text x="226.8" y="166.7">470nF</text>
<text x="31" y="173.9">R17</text>
<text x="43" y="171.5">D5</text>
<text x="14.8" y="175.1">+5V</text>
<text x="31" y="176.3">1k</text>
<text x="45.4" y="178.7">LED</text>
<text x="100.8" y="177.5">+VCC_CORE</text>
<text x="162.8" y="177.5">+5V</text>
<text x="186.7" y="177.5">V5</text>
<text x="45.4" y="185.8">D6</text>
<text x="126.5" y="185.8">C15</text>
<text x="140.9" y="185.8">C16</text>
<text x="155.2" y="185.8">C17</text>
<text x="181.2" y="185.8">C20</text>
<text x="193.2" y="182.5">Title</text>
<text x="202.7" y="184.9">TMC 4671 Module</text>
<text x="13.4" y="189.4">+3V3</text>
<text x="31" y="188.2">R18</text>
<text x="31" y="190.6">1k</text>
<text x="126.5" y="188.2">100nF/10V</text>
<text x="140.9" y="188.2">100nF/10V</text>
<text x="155.2" y="188.2">100nF/10V</text>
<text x="181.2" y="188">4u7</text>
<text x="193.2" y="189.7">Size</text>
<text x="202.7" y="189.7">Document Number</text>
<text x="271.9" y="189.7">Rev</text>
<text x="45.4" y="193">LED</text>
<text x="193.2" y="196.8">Date:</text>
<text x="195.5" y="192">A4</text>
<text x="202.7" y="192">04</text>
<text x="205.6" y="196.8">Tuesday, June 22, 2021</text>
<text x="240.9" y="196.8">Sheet</text>
<text x="252.9" y="196.8">1</text>
<text x="260" y="196.8">of</text>
<text x="267.2" y="196.8">1</text>
<text x="274.3" y="192">03</text>
</g>
</svg>
